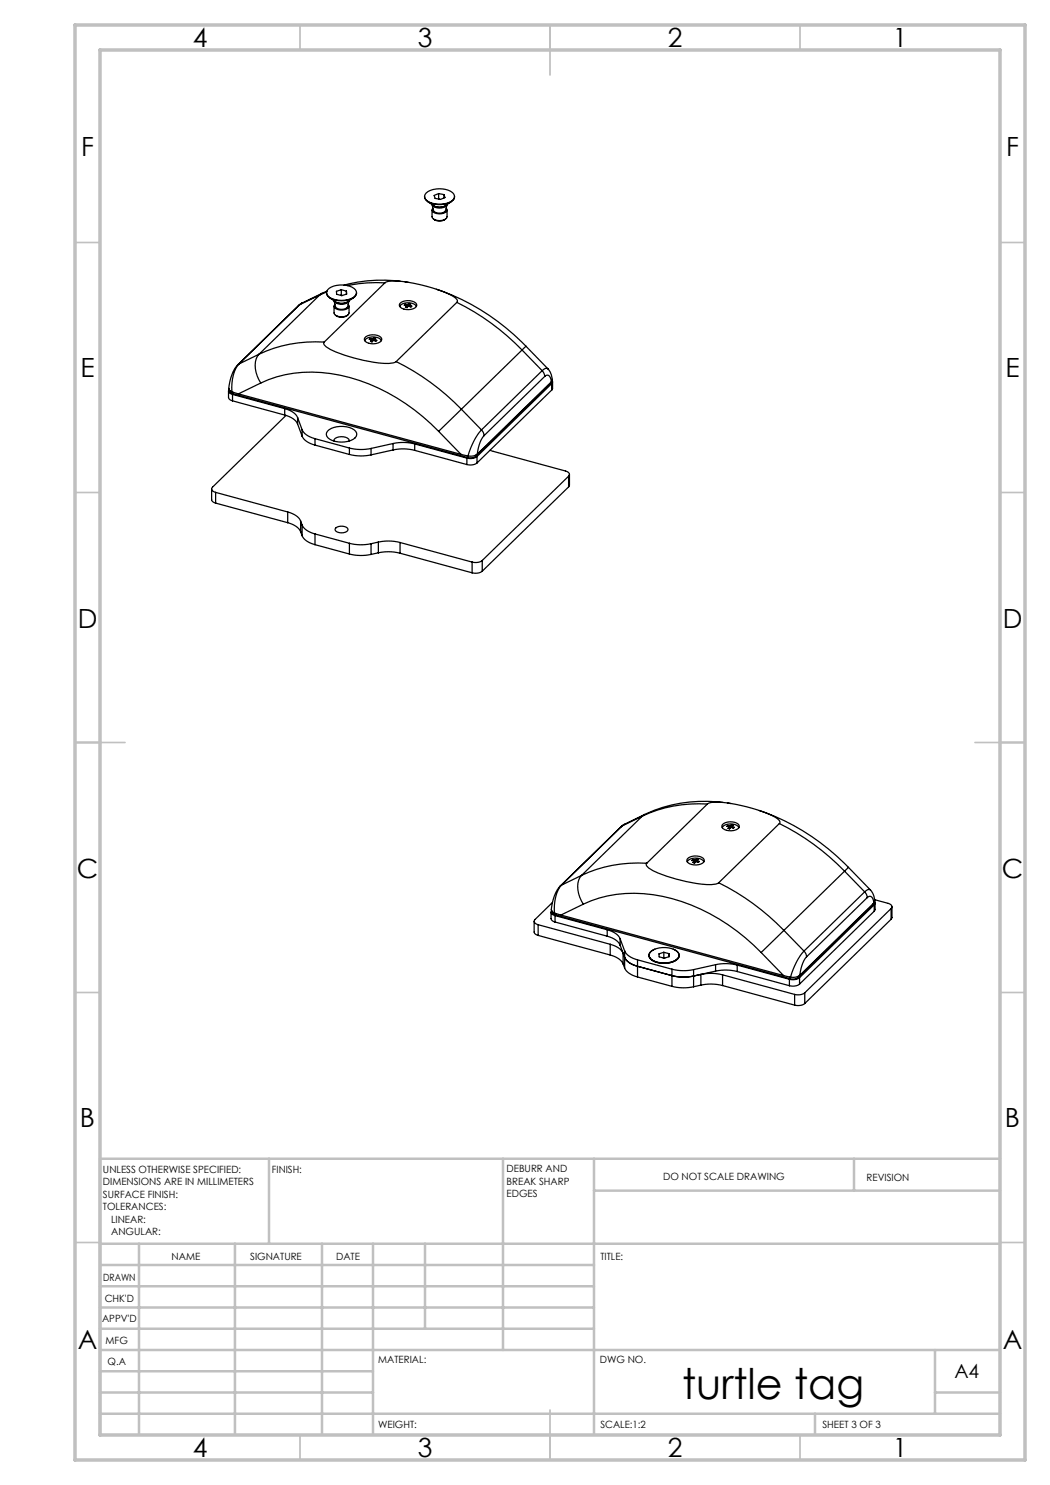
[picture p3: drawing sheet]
<svg xmlns="http://www.w3.org/2000/svg" width="210mm" height="297mm" viewBox="0 0 210 297" stroke-linecap="round" stroke-linejoin="round" font-family="sans-serif">
<g fill="none" stroke="#c0c0c0" stroke-width=".35">
<path d="M60 5v5M110 5v10M160 5v5M15 48.5h5M200 48.5h5M15 98.5h5M200 98.5h5M15 148.5h10M195 148.5h10M15 198.5h5M200 198.5h5M15 248.5h5"/>
<path d="M200 248.5h5M60 287v5M110 282v10M160 287v5"/>
</g>
<g fill="none" stroke="#c0c0c0" stroke-width=".5">
<path d="M53.8 231.8v17M100.6 231.8v38.2M118.8 231.8v55.2M118.8 238.1h81.2M170.8 231.8v6.3M200 231.8h-180v55.2M20 248.8h180M20 257.3h98.8M20 253h98.8M27.8 248.8v38.2M47 248.8v38.2M64.4 248.8v38.2"/>
<path d="M74.6 248.8v38.2M85 248.8v17M20 265.8h98.8M20 261.5h98.8M20 278.5h54.6M20 274.3h54.6M20 270h180M187 278.5h13M187 270v12.8M20 282.8h180M163 282.8v4.2"/>
</g>
<path d="M15 5h190v287h-190zM20 10h180v277h-180z" fill="none" stroke="#c0c0c0" stroke-width=".7"/>
<g fill="none" stroke="#000" stroke-width=".25">
<path d="M84.9 39.3a1.58 1.58 0 0 0 1.5 1.4 4.5 4.5 0 0 0 4.3-.8l.2-.6M85.2 38.6a4.7 4.7 0 0 1 5.3 0 1.07 1.07 0 0 1 .4 1 1.07 1.07 0 0 1-.9 .8 4.7 4.7 0 0 1-4.9-.5 .9 .9 0 0 1 .1-1.3zM87.7 38.7l1.1 .2M87.7 38.7l-.9 .4 .2 .6 1.1 .2 .9-.4-.2-.6M87.7 38.7v1.1h.2M88.8 38.9v.7M63.9 59l-12.1 11.8M63.9 59l-4 2M64.4 58.7l-4 1.9M64.4 58.7l-.5 .3M65.3 58.5v.1a1.81 1.81 0 0 0 1.8 1.4 4.1 4.1 0 0 0 4.1-1l.1-.5M65.3 58.4l-1.4 .6"/>
<path d="M65.4 58.2l-1 .5M65.5 58a4.5 4.5 0 0 1 5.6 0 1.19 1.19 0 0 1-1 1.8 4.8 4.8 0 0 1-4.4-.5 .91 .91 0 0 1-.2-1.3zM65.9 59.5a3.1 3.1 0 0 0 3.1 1.1l1.7-1.1M68.3 59l.1 .1M68.3 57.9l1 .3M68.3 57.9l-1 .4v.6l1.1 .2 .9-.3v-.6M68.3 59l-.2 .1M68.3 57.9v1.1M69.3 58.2v.6M77 56.6a8.2 8.2 0 0 1 5-.1 36.3 36.3 0 0 1 7.1 2l1.8 1a.69 .69 0 0 1 .5 1M77 56.6a28.7 28.7 0 0 0-7.5 .5M77 56.6l-12.2 11.8"/>
<path d="M80.1 56.3a29.2 29.2 0 0 0-11.3 .7M81 56.4l.7 .1M85.5 40.3l1.2 .8a2.56 2.56 0 0 0 2.4 0l1.2-.8M86.4 42v1.4a1.55 1.55 0 0 0 1.9 .7 1.11 1.11 0 0 0 1.1-.7v-1.4M86.4 40.9a1.97 1.97 0 0 0 3 0l-.3 1.2a1.61 1.61 0 0 1-2.4 0zM86.5 41a2.22 2.22 0 0 0 2.8 0M86.6 41.6l-.2 .4a1.51 1.51 0 0 0 1.9 .7 .93 .93 0 0 0 1.1-.9l-.2-.2M86.7 43.8a1.98 1.98 0 0 0 2.4 0M87.3 57.9a44.5 44.5 0 0 1 17.9 11.3M45.7 78.2l.1 1.5 .7 .5M45.9 77.8a.65 .65 0 0 0-.1 .8 .65 .65 0 0 0 .7 .3M46 78.1l.1 .4 .5 .3"/>
<path d="M46.4 78.4l1.3 .4M46.5 78.9l10.4 2.8M46.5 78.9v1.3M46.6 78.8l46.9 12.7M46.6 78.5v.3M47.6 73a7.9 7.9 0 0 0-1.8 5l.6 .4M47.7 78.8l44.5 12.1M47.8 72.8a7.7 7.7 0 0 0-1.4 5.6M47.8 72.8l-.2 .2M51.8 70.8a4.6 4.6 0 0 0 0 5.1l.4 .7M51.8 70.8l-4 2M52.2 76.6a26.8 26.8 0 0 1 21.6 .2 41 41 0 0 1 13.9 9.5"/>
<path d="M52.2 76.6l-4.5 2.2M59.9 61l-12.3 12M60.3 60.7l-.6 .4 .2-.1M60.3 60.7l-.4 .3M60.4 60.6l-.1 .1M64.8 68.4a26.4 26.4 0 0 0-13 2.4M64.8 68.4v.5a8.7 8.7 0 0 0 4.1 2.1 24 24 0 0 0 9.8 1.6l.5-.3M66.8 61.2v1.4a1.87 1.87 0 0 0 2.8 .4l.2-.4v-1.4M66.8 60.2a1.96 1.96 0 0 0 3 0l-.3 1.1a1.62 1.62 0 0 1-2.4 0zM66.9 60.2a2.2 2.2 0 0 0 2.8 0M67 60.9a.46 .46 0 0 0 0 .7 2.12 2.12 0 0 0 2.8-.2l-.2-.5M67.1 63.1a1.99 1.99 0 0 0 2.4 0"/>
<path d="M72.9 68.1a2.2 2.2 0 0 1 3.4 0M73 67.6a2.5 2.5 0 0 1 3.3 .1 .75 .75 0 0 1-.6 .9l-.9 .2a1.57 1.57 0 0 1-1.9-1zM74 67.7l.4 .1M74 67.7l-.1 .2a.21 .21 0 0 1 .2-.1 .21 .21 0 0 1 .1 .3l-.1 .2 .3 .1M74 67.7v.2M74.3 68v.3M74.4 67.8v.6M74.6 67.7l-.2 .1M74.6 67.7v.4M74.8 67.6l.3 .1-.2 .1 .1 .1M74.8 67.6l-.2 .1M74.8 67.6v.5"/>
<path d="M74.8 68.1l-.4 .3M74.9 67.8v.3M75 67.9l.3 .1a.21 .21 0 0 1-.2 .3 .21 .21 0 0 1-.2-.2h-.1M75 67.9v.3M79.2 72.3a47.3 47.3 0 0 1 13.1 9.5M79.9 61.3a2.2 2.2 0 0 1 3.4 0M80 60.7a2.5 2.5 0 0 1 3.3 .1 .75 .75 0 0 1-.6 .9l-.9 .2a1.57 1.57 0 0 1-1.9-.9zM81 60.9h.4M81 60.9l-.1 .1a.21 .21 0 0 1 .2 0 .21 .21 0 0 1 .1 .3l-.1 .1a.28 .28 0 0 0 .3 .1 .28 .28 0 0 0 .2-.2M81 60.9v.2M81.3 61.2v.3M81.4 60.9v.6"/>
<path d="M81.6 60.9h-.2M81.6 60.9v.4M81.8 60.8h.3l-.2 .2 .1 .1M81.8 60.8l-.2 .1M81.8 60.8v.4M81.8 61.3h-.2M81.9 61v.3M82 61.1l.3 .1a.21 .21 0 0 1-.2 .2 .21 .21 0 0 1-.2-.1h-.1M82 61.1v.2M91.4 60.5a47.3 47.3 0 0 1 13 9.5M91.4 60.5l-12.2 11.8M104.4 70l-12.1 11.8"/>
<path d="M104.4 70l4 4.1M105.2 69.2l-.8 .8M105.2 69.2l4.4 4.6M108.4 74.1l.4 .6 .1 .6M108.4 74.1l-12.1 11.9M108.9 75.3a.72 .72 0 0 1 .9-.2 .72 .72 0 0 1 .4 .8l.1 .4M108.9 75.3l-12.1 11.8M109.6 73.8a.89 .89 0 0 0-1.2 .3M109.6 73.8a2.25 2.25 0 0 1 .7 2.5M110.1 76.7l-14.9 14.5M110.1 76.5v.2M110.3 76.4l-.2 .3"/>
<path d="M110.3 76.3l-14.8 14.5M110.3 76.7l-14.9 14.6M110.3 76.7v1.3M110.3 78l-14.9 14.6M110.4 76.1l.1 .3-.2 .3M110.5 76.4v1.3l-.2 .3M42.3 97.8v2.2l.4 .4 .4 .2M43.1 98.5l14.4 3.9M43.1 98.5v2.1M46.5 80.2l10.4 2.8M56.9 81.7a3.6 3.6 0 0 1 2.6 1.8M56.9 83a3.6 3.6 0 0 1 2.6 1.8"/>
<path d="M56.9 81.7v1.3M57.2 83.1l-14.7 14.3a.65 .65 0 0 0 0 .8 .65 .65 0 0 0 .6 .3M59.5 83.5l.9 2.4M59.5 83.5v1.3M59.5 84.8l.9 2.4M60.4 85.9a3.6 3.6 0 0 0 2.6 1.8M60.4 87.2a3.6 3.6 0 0 0 2.6 1.8M60.4 85.9v1.3M63 87.7v1.3M63 87.7l6.9 1.9M63 89l6.9 1.9M65.5 86.3a4.5 4.5 0 0 1 5.6 0 1.21 1.21 0 0 1-.9 1.8 4.9 4.9 0 0 1-4.6-.5 .92 .92 0 0 1-.1-1.3z"/>
<path d="M66.8 88.2a1.19 1.19 0 0 1 1.4-.9 1.28 1.28 0 0 1 1.7 .9M69.9 89.6a9.3 9.3 0 0 0 4.3 .1M69.9 90.9a9.3 9.3 0 0 0 4.3 .1M69.9 89.6v1.3M74.2 89.7v1.3M78.6 88.7a9.3 9.3 0 0 1 4.3 .1M78.6 90a9.3 9.3 0 0 1 4.3 .1M78.6 88.7l-4.4 1M78.6 88.7v1.3M78.6 90l-4.4 1M82.9 88.8l10.5 2.8M82.9 88.8v1.3"/>
<path d="M82.9 90.1l10.5 2.8M87.7 86.3l4.5 4.6M92.2 90.9l1.4 .3M92.3 81.8l-4.6 4.5M92.3 81.8l4 4.2M93.4 91.6v1.3M93.5 91.2v.3M95.2 91.2a1.96 1.96 0 0 1-1.7 .3M95.2 91v.2M95.4 91.3a2.35 2.35 0 0 1-2 .3M95.4 92.6a2.35 2.35 0 0 1-2 .3M95.4 91.3v1.3"/>
<path d="M95.5 90.8a2.27 2.27 0 0 1-1.9 .4M96.3 86a13.2 13.2 0 0 0-2.7 5.2M96.3 86l.4 .5 .1 .6M96.8 87.1l-.5 .7-.4 1.1-.4 1.9M98 90.1l15.1 4.1a.65 .65 0 0 1 .7 .3 .65 .65 0 0 1-.1 .7M113.7 95.2l-17.3 16.9M113.7 95.2v2.2M113.7 97.4l-17.3 16.8M113.9 94.9v2.1l-.2 .4M43.1 100.6l14.4 3.9M57.5 102.4a3.6 3.6 0 0 1 2.6 1.8M57.5 104.5a3.6 3.6 0 0 1 2.6 1.8"/>
<path d="M57.5 102.4v2.1M60.1 104.2l.3 .8M60.1 104.2v2.1M60.1 106.3l.3 .8M60.4 105a3.6 3.6 0 0 0 2.6 1.8M60.4 107.1a3.6 3.6 0 0 0 2.6 1.8M60.4 105v2.1M63 106.8l6.9 1.9M63 106.8v2.1M63 108.9l6.9 1.9M67.2 105.6a1.72 1.72 0 0 1 2.4 .3 1.63 1.63 0 0 1-2.6 .1zM69.9 108.7a9.3 9.3 0 0 0 4.3 0"/>
<path d="M69.9 110.8a9.3 9.3 0 0 0 4.3 .1M69.9 108.7v2.1M74.2 108.7v2.2M75.7 108.4a9.4 9.4 0 0 1 4.3 .1M75.7 110.6a9.4 9.4 0 0 1 4.3 0M75.7 108.4l-1.5 .3M75.7 108.4v2.2M75.7 110.6l-1.5 .3M80 108.5l14.4 3.9M80 108.5v2.1M80 110.6l14.4 4M94.4 112.4v2.2"/>
<path d="M96.4 112.1a2.35 2.35 0 0 1-2 .3M96.4 114.2a2.35 2.35 0 0 1-2 .4M96.4 112.1v2.1M112.1 177.2a7.9 7.9 0 0 0-1.8 5l.6 .4M112.3 177a7.7 7.7 0 0 0-1.4 5.6M112.3 177l-.2 .2M116.3 175.1a4.6 4.6 0 0 0 0 5.1l.4 .6M116.3 175.1l-4 1.9M124.2 165.4l-12.1 11.8M124.4 165.2l-.2 .2M124.4 165.2l-12.1 11.8M124.8 164.9l-.6 .5"/>
<path d="M128.4 163.2l-12.1 11.9M128.4 163.2l-4 2M128.9 162.9l-4.5 2.3M128.9 162.9l-.5 .3M129.4 172.6a26.4 26.4 0 0 0-13.1 2.5M129.4 172.6l-.1 .6a8.7 8.7 0 0 0 4.1 2.1 24 24 0 0 0 9.8 1.5l.5-.2M137.5 172.4a2.2 2.2 0 0 1 3.3 0M137.5 171.8a2.5 2.5 0 0 1 3.3 .1 .75 .75 0 0 1-.6 .9l-.9 .2a1.57 1.57 0 0 1-1.9-1zM138.5 171.9l.4 .1M138.5 171.9l-.1 .2a.21 .21 0 0 1 .2 0 .21 .21 0 0 1 .1 .2l-.1 .2a.28 .28 0 0 0 .3 .1 .28 .28 0 0 0 .2-.2M138.5 171.9v.2M138.8 172.2v.4"/>
<path d="M138.9 172v.6M139.1 172h-.2M139.1 172v.4M139.3 171.8l.3 .1-.2 .2 .1 .1M139.3 171.8l-.2 .2M139.3 171.8v.5M139.3 172.3l-.2 .1M139.4 172.1v.3M139.5 172.2l.3 .1a.21 .21 0 0 1-.2 .2 .21 .21 0 0 1-.2-.2h-.1M139.5 172.2v.2M141.5 160.8a8.2 8.2 0 0 1 5 0 36.3 36.3 0 0 1 7.1 1.9l1.8 1a.69 .69 0 0 1 .5 1M141.5 160.8a26.4 26.4 0 0 0-13.1 2.4"/>
<path d="M141.5 160.8l-12.1 11.8M143.7 176.6a47.3 47.3 0 0 1 13.1 9.5M144.5 165.5a2.2 2.2 0 0 1 3.3 0M144.5 165a2.5 2.5 0 0 1 3.3 .1 .75 .75 0 0 1-.6 .9l-.9 .2a1.57 1.57 0 0 1-1.9-1zM144.6 160.5a28.1 28.1 0 0 0-15.7 2.4M145.5 160.6l.7 .1M145.5 165.1l.4 .1M145.5 165.1l-.1 .2a.21 .21 0 0 1 .2-.1 .21 .21 0 0 1 .1 .3l-.1 .1a.37 .37 0 0 0 .6-.1h.1M145.5 165.1v.2M145.8 165.4v.3M145.9 165.2v.6M146.1 165.1l-.2 .1"/>
<path d="M146.1 165.1v.4M146.3 165l.3 .1-.2 .1 .1 .1M146.3 165l-.2 .1M146.3 165v.5M146.4 165.2v.3M146.5 165.3l.2 .1a.15 .15 0 0 1 0 .2 .15 .15 0 0 1-.2-.1h-.2M146.5 165.3v.3M151.8 162.1a44.5 44.5 0 0 1 17.9 11.4M155.9 164.7a47.3 47.3 0 0 1 13 9.5M155.9 164.7l-12.2 11.9M168.9 174.2l-12.1 11.9M168.9 174.2l4 4.2"/>
<path d="M169.7 173.5l-.8 .7M169.7 173.5l4.4 4.5a.89 .89 0 0 0-1.2 .4M172.9 178.4l.4 .5 .1 .6M172.9 178.4l-12.1 11.8M173.4 179.5a.72 .72 0 0 1 .9-.2 .72 .72 0 0 1 .4 .8l.1 .5M173.4 179.5l-12.1 11.9M174.1 178a2.26 2.26 0 0 1 .7 2.6M174.9 179.9l2.7 .8a.65 .65 0 0 1 .7 .3 .65 .65 0 0 1-.1 .7M106.8 184.3v2.2l.4 .4 .4 .2M107.6 184.9l14.4 4M107.6 184.9v2.2M107.6 187.1l14.4 3.9"/>
<path d="M110.2 182.4l.1 1.5 .7 .5M110.4 182.1a.65 .65 0 0 0-.1 .7 .65 .65 0 0 0 .7 .3M110.5 182.3l.1 .4 .5 .3M110.5 180.5l-3.5 3.4a.65 .65 0 0 0 0 .7 .65 .65 0 0 0 .6 .3M110.9 182.6l1.3 .4M111 183.1l10.4 2.9M111 183.1v1.3M111 184.4l10.4 2.8M111.1 183l46.9 12.7M111.1 182.7v.3M112.2 183l44.5 12.1M116.7 180.8a26.8 26.8 0 0 1 21.6 .2 41 41 0 0 1 13.9 9.5"/>
<path d="M116.7 180.8l-4.5 2.2M121.4 186a3.6 3.6 0 0 1 2.6 1.7M121.4 187.2a3.6 3.6 0 0 1 2.6 1.8M121.4 186v1.2M122 188.9a3.6 3.6 0 0 1 2.6 1.8v2.1M122 191a3.6 3.6 0 0 1 2.6 1.8M122 188.9v2.1M124 189l.9 2.5a3.6 3.6 0 0 0 2.6 1.8l6.9 1.8a9.3 9.3 0 0 0 4.3 .1l4.4-1M124 187.7l.9 2.5M124 187.7v1.3M124.6 192.8l.3 .8M124.9 193.6a3.6 3.6 0 0 0 2.6 1.8"/>
<path d="M124.9 190.2a3.6 3.6 0 0 0 2.6 1.8M124.9 190.2v3.4M127.5 192v3.4M127.5 195.4l6.9 1.9M127.5 192l6.9 1.8M129.8 191.1a1.81 1.81 0 0 0 1.8 1.4 4.1 4.1 0 0 0 4.1-1l.1-.4M130 190.5a4.5 4.5 0 0 1 5.6 0 1.19 1.19 0 0 1-1 1.8 4.8 4.8 0 0 1-4.4-.5 .91 .91 0 0 1-.2-1.3zM131 189.8a1.22 1.22 0 0 0-.9 2 4.8 4.8 0 0 0 5.4 0 1.1 1.1 0 0 0 .3-1.1 1.1 1.1 0 0 0-.9-.8l-.2-.1M132.8 191.5l.1 .1M132.8 190.5l1 .2M132.8 190.5l-1 .3v.6l1.1 .2 .9-.3v-.6M132.8 191.5l-.2 .1"/>
<path d="M132.8 190.5v1M133.8 190.7v.6M134.4 197.3a9.3 9.3 0 0 0 4.3 .1M134.4 193.8a9.3 9.3 0 0 0 4.3 .1M134.4 193.8v3.5M138.7 193.9v3.5M140.2 197a9.4 9.4 0 0 1 4.3 .1M140.2 197l-1.5 .4M143.1 192.9a9.3 9.3 0 0 1 4.3 .1M143.1 194.2a9.3 9.3 0 0 1 4.3 .1M143.1 192.9l-4.4 1M143.1 192.9v1.3"/>
<path d="M144.5 195a9.4 9.4 0 0 0-4.3-.1v2.1M144.5 195l14.4 3.9M144.5 195v2.1M144.5 197.1l14.4 3.9M147.4 193l10.5 2.9M147.4 193v1.3M147.4 194.3l10.5 2.8M152.2 190.5l4.5 4.6M156.7 195.1l1.4 .3M156.8 186.1l-4.6 4.4M156.8 186.1l4 4.1M157.9 195.9v1.2"/>
<path d="M158 195.4v.3M158.9 198.9v2.1M159.7 195.5a1.96 1.96 0 0 1-1.7 .2M159.7 195.2v.3M159.9 195.5a2.35 2.35 0 0 1-2 .4M159.9 196.8a2.35 2.35 0 0 1-2 .3M159.9 195.5v1.3M160 195.1a2.27 2.27 0 0 1-1.9 .3M160.8 190.2a13.2 13.2 0 0 0-2.7 5.2M160.8 190.2l.4 .6 .1 .6M161 198.6a2.35 2.35 0 0 1-2.1 .3M161 198.6v2.1"/>
<path d="M161.3 191.4l-.5 .7-.4 1-.4 2M174.6 180.9l-14.9 14.6M174.6 180.7v.2M174.8 180.6l-.2 .3M174.8 180.6l-14.8 14.5M174.8 181l-14.9 14.5M174.8 181v1.2M174.8 182.2l-14.9 14.6M174.9 180.3l.1 .4-.2 .3M175 180.6v1.4l-.2 .2M178.2 181.7l-17.2 16.9M178.2 181.7v2.2"/>
<path d="M178.2 183.9l-17.2 16.8M178.4 181.3v2.2l-.2 .4M161 200.7a2.35 2.35 0 0 1-2.1 .3"/>
</g>
<text font-size="8.5" x="136.4" y="279.7">turtle tag</text>
<g font-size="5.3">
<text x="38.5" y="9.5">4</text>
<text x="83.5" y="9.5">3</text>
<text x="133.6" y="9.5">2</text>
<text x="178.6" y="9.5">1</text>
<text x="16.2" y="31.3">F</text>
<text x="201.2" y="31.3">F</text>
<text x="16.1" y="75.5">E</text>
<text x="201.1" y="75.5">E</text>
<text x="15.5" y="125.5">D</text>
<text x="200.5" y="125.5">D</text>
<text x="15.4" y="175.5">C</text>
<text x="200.4" y="175.5">C</text>
<text x="16" y="225.5">B</text>
<text x="201" y="225.5">B</text>
<text x="15.5" y="269.8">A</text>
<text x="200.5" y="269.8">A</text>
<text x="38.5" y="291.5">4</text>
<text x="83.5" y="291.5">3</text>
<text x="133.6" y="291.5">2</text>
<text x="178.6" y="291.5">1</text>
</g>
<text font-size="3.9" x="190.9" y="275.5">A4</text>
<g font-size="2">
<text x="20.6" y="234.6">UNLESS OTHERWISE SPECIFIED:</text>
<text x="20.6" y="237.1">DIMENSIONS ARE IN MILLIMETERS</text>
<text x="20.6" y="239.6">SURFACE FINISH:</text>
<text x="54.4" y="234.6">FINISH:</text>
<text x="101.3" y="234.5">DEBURR AND</text>
<text x="101.3" y="237">BREAK SHARP</text>
<text x="101.3" y="239.5">EDGES</text>
<text x="132.6" y="236">DO NOT SCALE DRAWING</text>
<text x="173.3" y="236.2">REVISION</text>
<text x="20.6" y="242.1">TOLERANCES:</text>
<text x="22.2" y="244.6">LINEAR:</text>
<text x="22.2" y="247.1">ANGULAR:</text>
<text x="34.3" y="252">NAME</text>
<text x="50" y="251.9">SIGNATURE</text>
<text x="67.2" y="251.9">DATE</text>
<text x="120.1" y="251.9">TITLE:</text>
<text x="20.6" y="256.1">DRAWN</text>
<text x="20.9" y="260.3">CHK'D</text>
<text x="20.4" y="264.4">APPV'D</text>
<text x="21.1" y="268.8">MFG</text>
<text x="21.5" y="273">Q.A</text>
<text x="75.6" y="272.5">MATERIAL:</text>
<text x="120" y="272.5">DWG NO.</text>
<text x="75.6" y="285.5">WEIGHT:</text>
<text x="120.1" y="285.6">SCALE:1:2</text>
<text x="164.5" y="285.6">SHEET 3 OF 3</text>
</g>
</svg>
